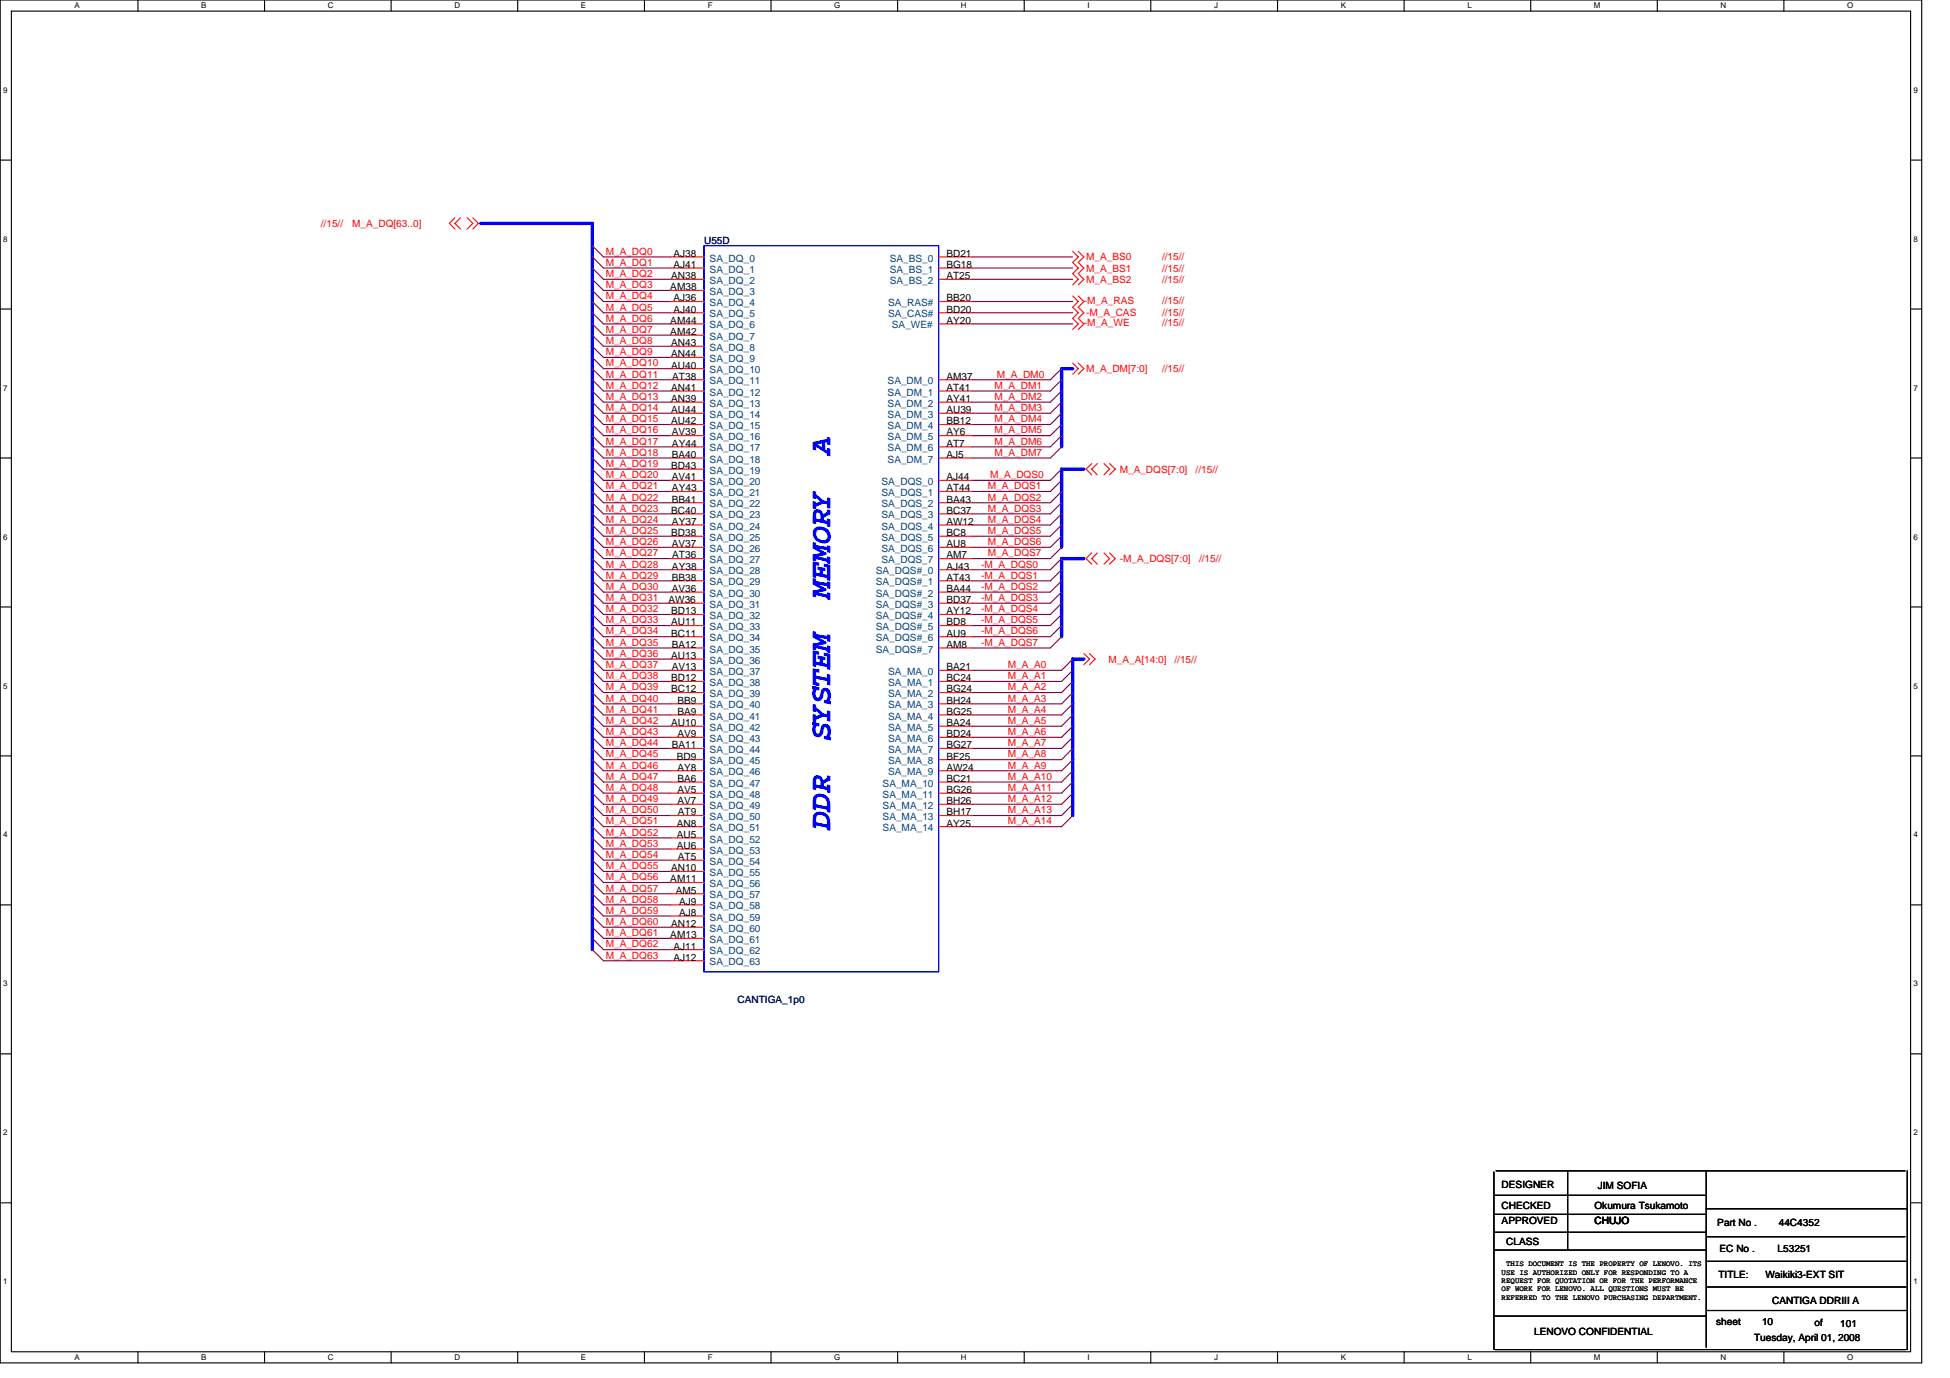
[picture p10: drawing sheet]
<svg xmlns="http://www.w3.org/2000/svg" width="297mm" height="210mm" viewBox="0 0 297 210" stroke-linecap="round" stroke-linejoin="round" font-family="sans-serif">
<path d="M0 0h292.7v207.6h-292.7zM1.7 1.7h289.3v204.2h-289.3z" fill="none" stroke="#000" stroke-width=".17"/>
<g fill="#fff">
<path d="M11.4 .2h.7v1.3h-.7z"/>
<path d="M11.4 206.1h.7v1.3h-.7z"/>
</g>
<path d="M21 0v1.7M21 205.9v1.7" fill="none" stroke="#000" stroke-width=".17"/>
<g fill="#fff">
<path d="M30.6 .2h.8v1.3h-.8z"/>
<path d="M30.6 206.1h.8v1.3h-.8z"/>
</g>
<path d="M40.3 0v1.7M40.3 205.9v1.7" fill="none" stroke="#000" stroke-width=".17"/>
<g fill="#fff">
<path d="M49.9 .2h.9v1.3h-.9z"/>
<path d="M49.9 206.1h.9v1.3h-.9z"/>
</g>
<path d="M59.6 0v1.7M59.6 205.9v1.7" fill="none" stroke="#000" stroke-width=".17"/>
<g fill="#fff">
<path d="M69.2 .2h.9v1.3h-.9z"/>
<path d="M69.2 206.1h.9v1.3h-.9z"/>
</g>
<path d="M78.9 0v1.7M78.9 205.9v1.7" fill="none" stroke="#000" stroke-width=".17"/>
<g fill="#fff">
<path d="M88.5 .2h.8v1.3h-.8z"/>
<path d="M88.5 206.1h.8v1.3h-.8z"/>
</g>
<path d="M98.2 0v1.7M98.2 205.9v1.7" fill="none" stroke="#000" stroke-width=".17"/>
<g fill="#fff">
<path d="M107.8 .2h.7v1.3h-.7z"/>
<path d="M107.8 206.1h.7v1.3h-.7z"/>
</g>
<path d="M117.5 0v1.7M117.5 205.9v1.7" fill="none" stroke="#000" stroke-width=".17"/>
<g fill="#fff">
<path d="M127.1 .2h.9v1.3h-.9z"/>
<path d="M127.1 206.1h.9v1.3h-.9z"/>
</g>
<path d="M136.7 0v1.7M136.7 205.9v1.7" fill="none" stroke="#000" stroke-width=".17"/>
<g fill="#fff">
<path d="M146.4 .2h.8v1.3h-.8z"/>
<path d="M146.4 206.1h.8v1.3h-.8z"/>
</g>
<path d="M156 0v1.7M156 205.9v1.7" fill="none" stroke="#000" stroke-width=".17"/>
<g fill="#fff">
<path d="M165.6 .2h.4v1.3h-.4z"/>
<path d="M165.6 206.1h.4v1.3h-.4z"/>
</g>
<path d="M175.3 0v1.7M175.3 205.9v1.7" fill="none" stroke="#000" stroke-width=".17"/>
<g fill="#fff">
<path d="M184.9 .2h.6v1.3h-.6z"/>
<path d="M184.9 206.1h.6v1.3h-.6z"/>
</g>
<path d="M194.6 0v1.7M194.6 205.9v1.7" fill="none" stroke="#000" stroke-width=".17"/>
<g fill="#fff">
<path d="M204.2 .2h.8v1.3h-.8z"/>
<path d="M204.2 206.1h.8v1.3h-.8z"/>
</g>
<path d="M213.9 0v1.7M213.9 205.9v1.7" fill="none" stroke="#000" stroke-width=".17"/>
<g fill="#fff">
<path d="M223.5 .2h.7v1.3h-.7z"/>
<path d="M223.5 206.1h.7v1.3h-.7z"/>
</g>
<path d="M233.2 0v1.7M233.2 205.9v1.7" fill="none" stroke="#000" stroke-width=".17"/>
<g fill="#fff">
<path d="M242.8 .2h1v1.3h-1z"/>
<path d="M242.8 206.1h1v1.3h-1z"/>
</g>
<path d="M252.5 0v1.7M252.5 205.9v1.7" fill="none" stroke="#000" stroke-width=".17"/>
<g fill="#fff">
<path d="M262.1 .2h.8v1.3h-.8z"/>
<path d="M262.1 206.1h.8v1.3h-.8z"/>
</g>
<path d="M271.7 0v1.7M271.7 205.9v1.7" fill="none" stroke="#000" stroke-width=".17"/>
<g fill="#fff">
<path d="M281.4 .2h.9v1.3h-.9z"/>
<path d="M281.4 206.1h.9v1.3h-.9z"/>
<path d="M.5 13h.6v1.4h-.6z"/>
<path d="M291.5 13h.6v1.4h-.6z"/>
<path d="M.5 35.7h.6v1.4h-.6z"/>
<path d="M291.5 35.7h.6v1.4h-.6z"/>
</g>
<path d="M0 24.4h1.7M291 24.4h1.7" fill="none" stroke="#000" stroke-width=".17"/>
<g fill="#fff">
<path d="M.5 58.4h.6v1.4h-.6z"/>
<path d="M291.5 58.4h.6v1.4h-.6z"/>
</g>
<path d="M0 47.1h1.7M291 47.1h1.7" fill="none" stroke="#000" stroke-width=".17"/>
<g fill="#fff">
<path d="M.5 81.1h.6v1.3h-.6z"/>
<path d="M291.5 81.1h.6v1.3h-.6z"/>
</g>
<path d="M0 69.8h1.7M291 69.8h1.7" fill="none" stroke="#000" stroke-width=".17"/>
<g fill="#fff">
<path d="M.5 103.8h.6v1.3h-.6z"/>
<path d="M291.5 103.8h.6v1.3h-.6z"/>
</g>
<path d="M0 92.5h1.7M291 92.5h1.7" fill="none" stroke="#000" stroke-width=".17"/>
<g fill="#fff">
<path d="M.5 126.5h.6v1.3h-.6z"/>
<path d="M291.5 126.5h.6v1.3h-.6z"/>
</g>
<path d="M0 115.1h1.7M291 115.1h1.7" fill="none" stroke="#000" stroke-width=".17"/>
<g fill="#fff">
<path d="M.5 149.2h.6v1.3h-.6z"/>
<path d="M291.5 149.2h.6v1.3h-.6z"/>
</g>
<path d="M0 137.8h1.7M291 137.8h1.7" fill="none" stroke="#000" stroke-width=".17"/>
<g fill="#fff">
<path d="M.5 171.9h.6v1.3h-.6z"/>
<path d="M291.5 171.9h.6v1.3h-.6z"/>
</g>
<path d="M0 160.5h1.7M291 160.5h1.7" fill="none" stroke="#000" stroke-width=".17"/>
<g fill="#fff">
<path d="M.5 194.6h.6v1.3h-.6z"/>
<path d="M291.5 194.6h.6v1.3h-.6z"/>
</g>
<g fill="none" stroke="#000" stroke-width=".17">
<path d="M227.6 178.5v27.1M227.9 178.4h62.3M238.8 178.5v11.9M259.9 178.5v26.7M290.5 178.4v27.2M0 183.2h1.7M227.6 182.1h32.1M227.6 185h32.1M227.6 187.7h32.3M227.6 190.4h32.3M259.9 199.6h30.5M259.9 184.1h30.6"/>
<path d="M260.1 192.1h30.3M260.1 188.4h30.1M260.1 196h30.3M291 183.2h1.7M227.6 200.5h32.3M227.7 205.6h62.7"/>
</g>
<g fill="none" stroke="#800040" stroke-width=".17">
<path d="M90.2 39.1l1.7 1.7h10.2M90.2 37.4l1.7 1.7h10.2M148.1 39.1h15.3M90.2 56.2l1.7 1.6h10.2M90.2 54.4l1.7 1.8h10.2M90.2 57.8l1.7 1.8h10.2M90.2 42.5l1.7 1.7h10.2M90.2 51.1l1.7 1.6h10.2M90.2 45.9l1.7 1.7h10.2M90.2 49.3l1.7 1.8h10.2M90.2 52.7l1.7 1.7h10.2M90.2 47.6l1.7 1.7h10.2"/>
<path d="M90.2 44.2l1.7 1.7h10.2M90.2 40.8l1.7 1.7h10.2M90.2 59.6l1.7 1.7h10.2M148.1 40.8h15.3M148.1 47.6h15.3M148.1 49.3h15.3M148.1 45.9h15.3M148.1 42.5h15.3M161.7 56.2l-1.7 1.6h-11.9M161.7 57.8l-1.7 1.8h-11.9M161.7 59.6l-1.7 1.7h-11.9M90.2 64.7l1.7 1.7h10.2"/>
<path d="M90.2 62.9l1.7 1.8h10.2M90.2 69.8l1.7 1.7h10.2M90.2 68.1l1.7 1.7h10.2M90.2 71.5l1.7 1.7h10.2M90.2 74.9l1.7 1.7h10.2M90.2 61.3l1.7 1.6h10.2M90.2 73.2l1.7 1.7h10.2M90.2 66.4l1.7 1.7h10.2M90.2 78.3l1.7 1.7h10.2M90.2 80l1.7 1.7h10.2M90.2 76.6l1.7 1.7h10.2M161.7 64.7l-1.7 1.7h-11.9"/>
<path d="M161.7 62.9l-1.7 1.8h-11.9M161.7 68.1l-1.7 1.7h-11.9M161.7 71.5l-1.7 1.7h-11.9M161.7 74.9l-1.7 1.7h-11.9M161.7 61.3l-1.7 1.6h-11.9M161.7 73.2l-1.7 1.7h-11.9M161.7 66.4l-1.7 1.7h-11.9M161.7 78.3l-1.7 1.7h-11.9M161.7 80l-1.7 1.7h-11.9M161.7 76.6l-1.7 1.7h-11.9M90.2 97l1.7 1.7h10.2M90.2 83.4l1.7 1.7h10.2"/>
<path d="M90.2 85.1l1.7 1.7h10.2M90.2 93.6l1.7 1.7h10.2M90.2 91.9l1.7 1.7h10.2M90.2 90.2l1.7 1.7h10.2M90.2 86.8l1.7 1.7h10.2M90.2 95.3l1.7 1.7h10.2M90.2 98.7l1.7 1.7h10.2M90.2 81.7l1.7 1.7h10.2M90.2 88.5l1.7 1.7h10.2M161.7 97l-1.7 1.7h-11.9M161.7 83.4l-1.7 1.7h-11.9M161.7 85.1l-1.7 1.7h-11.9"/>
<path d="M161.7 93.6l-1.7 1.7h-11.9M161.7 91.9l-1.7 1.7h-11.9M161.7 90.2l-1.7 1.7h-11.9M161.7 86.8l-1.7 1.7h-11.9M161.7 95.3l-1.7 1.7h-11.9M161.7 81.7l-1.7 1.7h-11.9M161.7 88.5l-1.7 1.7h-11.9M90.2 114l1.7 1.7h10.2M90.2 102.1l1.7 1.7h10.2M90.2 107.2l1.7 1.7h10.2M90.2 119.1l1.7 1.7h10.2M90.2 100.4l1.7 1.7h10.2"/>
<path d="M90.2 112.3l1.7 1.7h10.2M90.2 105.5l1.7 1.7h10.2M90.2 115.7l1.7 1.7h10.2M90.2 117.4l1.7 1.7h10.2M90.2 108.9l1.7 1.7h10.2M90.2 110.6l1.7 1.7h10.2M90.2 103.8l1.7 1.7h10.2M163.4 114l-1.7 1.7h-13.6M163.4 102.1l-1.7 1.7h-13.6M163.4 107.2l-1.7 1.7h-13.6M163.4 119.1l-1.7 1.7h-13.6M163.4 100.4l-1.7 1.7h-13.6"/>
<path d="M163.4 112.3l-1.7 1.7h-13.6M163.4 105.5l-1.7 1.7h-13.6M163.4 115.7l-1.7 1.7h-13.6M163.4 117.4l-1.7 1.7h-13.6M163.4 108.9l-1.7 1.7h-13.6M163.4 110.6l-1.7 1.7h-13.6M163.4 103.8l-1.7 1.7h-13.6M90.2 131l1.7 1.7h10.2M90.2 124.2l1.7 1.7h10.2M90.2 122.5l1.7 1.7h10.2M90.2 129.3l1.7 1.7h10.2M90.2 125.9l1.7 1.7h10.2"/>
<path d="M90.2 120.8l1.7 1.7h10.2M90.2 136.1l1.7 1.7h10.2M90.2 127.6l1.7 1.7h10.2M90.2 137.8l1.7 1.7h10.2M90.2 139.5l1.7 1.7h10.2M90.2 132.7l1.7 1.7h10.2M90.2 134.4l1.7 1.7h10.2M163.4 124.2l-1.7 1.7h-13.6M163.4 122.5l-1.7 1.7h-13.6M163.4 120.8l-1.7 1.7h-13.6M90.2 141.2l1.7 1.7h10.2M90.2 144.7l1.7 1.6h10.2"/>
<path d="M90.2 142.9l1.7 1.8h10.2"/>
</g>
<path d="M73.2 34h17v110.7M163.4 56.2h-1.7v11.9M165.1 71.5h-3.4v11.9M165.1 85.1h-3.4v11.9M165.1 100.4h-1.7v23.8" fill="none" stroke="#00f" stroke-width=".51"/>
<g fill="none" stroke="#f00" stroke-width=".17">
<path d="M69.3 33.2l-.9 .8 .9 .9M70.1 33.2l-.8 .8 .8 .9M71.2 33.2l.8 .8-.8 .9M72 33.2l.9 .8-.9 .9M102.1 39.1h5.1M143 39.1h5.1M163.4 38.3l.9 .8-.9 .9 .9 .8-.9 .9 .9 .8-.9 .9M164.3 38.3l.8 .8-.8 .9 .8 .8-.8 .9 .8 .8-.8 .9M102.1 40.8h5.1M102.1 56.2h5.1M102.1 57.8h5.1M102.1 59.6h5.1"/>
<path d="M102.1 42.5h5.1M102.1 44.2h5.1M102.1 45.9h5.1M102.1 47.6h5.1M102.1 49.3h5.1M102.1 51.1h5.1M102.1 52.7h5.1M102.1 54.4h5.1M143 40.8h5.1M143 57.8h5.1M143 59.6h5.1M143 42.5h5.1"/>
<path d="M143 45.9h5.1M143 47.6h5.1M143 49.3h5.1M163.4 45.1l.9 .8-.9 .9 .9 .8-.9 .9 .9 .8-.9 .9M163.4 55.3l.9 .9-.9 .8M164.3 45.1l.8 .8-.8 .9 .8 .8-.8 .9 .8 .8-.8 .9M164.3 55.3l.8 .9-.8 .8M102.1 61.3h5.1M102.1 62.9h5.1M102.1 64.7h5.1M102.1 66.4h5.1M102.1 68.1h5.1"/>
<path d="M102.1 69.8h5.1M102.1 71.5h5.1M102.1 73.2h5.1M102.1 74.9h5.1M102.1 76.6h5.1M102.1 78.3h5.1M102.1 80h5.1M143 61.3h5.1M143 62.9h5.1M143 64.7h5.1M143 66.4h5.1M143 68.1h5.1"/>
<path d="M143 69.8h5.1M143 73.2h5.1M143 74.9h5.1M143 76.6h5.1M143 78.3h5.1M143 80h5.1M166.3 70.6l-.9 .9 .9 .8M167.1 70.6l-.8 .9 .8 .8M168.2 70.6l.8 .9-.8 .8M169 70.6l.9 .9-.9 .8M102.1 81.7h5.1M102.1 83.4h5.1"/>
<path d="M102.1 85.1h5.1M102.1 86.8h5.1M102.1 88.5h5.1M102.1 90.2h5.1M102.1 91.9h5.1M102.1 93.6h5.1M102.1 95.3h5.1M102.1 97h5.1M102.1 98.7h5.1M143 81.7h5.1M143 83.4h5.1M143 85.1h5.1"/>
<path d="M143 86.8h5.1M143 88.5h5.1M143 90.2h5.1M143 91.9h5.1M143 93.6h5.1M143 95.3h5.1M143 97h5.1M143 98.7h5.1M165.1 99.5l.9 .9-.9 .8M166 99.5l.8 .9-.8 .8M166.3 84.2l-.9 .9 .9 .8M167.1 84.2l-.8 .9 .8 .8"/>
<path d="M168.2 84.2l.8 .9-.8 .8M169 84.2l.9 .9-.9 .8M102.1 100.4h5.1M102.1 102.1h5.1M102.1 103.8h5.1M102.1 105.5h5.1M102.1 107.2h5.1M102.1 108.9h5.1M102.1 110.6h5.1M102.1 112.3h5.1M102.1 114h5.1M102.1 115.7h5.1"/>
<path d="M102.1 117.4h5.1M102.1 119.1h5.1M143 102.1h5.1M143 103.8h5.1M143 105.5h5.1M143 107.2h5.1M143 108.9h5.1M143 110.6h5.1M143 112.3h5.1M143 114h5.1M143 115.7h5.1M143 117.4h5.1"/>
<path d="M143 119.1h5.1M102.1 120.8h5.1M102.1 122.5h5.1M102.1 124.2h5.1M102.1 125.9h5.1M102.1 127.6h5.1M102.1 129.3h5.1M102.1 131h5.1M102.1 132.7h5.1M102.1 134.4h5.1M102.1 136.1h5.1M102.1 137.8h5.1"/>
<path d="M102.1 139.5h5.1M143 120.8h5.1M143 122.5h5.1M143 124.2h5.1M143 125.9h5.1M102.1 141.2h5.1M102.1 142.9h5.1M102.1 144.7h5.1M102.1 146.3h5.1"/>
</g>
<path d="M107.2 37.4h35.8v110.6h-35.8z" fill="none" stroke="#00f" stroke-width=".17"/>
<g font-size="4.6" fill="#00f">
<text x="126.5" y="69.4" transform="rotate(-90 126.5 69.4)">A</text>
<text x="126.5" y="91" transform="rotate(-90 126.5 91)">MEMORY</text>
<text x="126.5" y="112.7" transform="rotate(-90 126.5 112.7)">SYSTEM</text>
<text x="126.5" y="126.3" transform="rotate(-90 126.5 126.3)">DDR</text>
</g>
<g font-size="1.5" fill="#f00">
<text x="48.9" y="34.5">//15//</text>
<text x="53.6" y="34.5">M_A_DQ[63..0]</text>
<text x="92.3" y="40.5">M_A_DQ1</text>
<text x="92.3" y="38.8">M_A_DQ0</text>
<text x="165.4" y="39.7">M_A_BS0</text>
<text x="165.4" y="41.4">M_A_BS1</text>
<text x="177" y="39.7">//15//</text>
<text x="177" y="41.4">//15//</text>
<text x="92.3" y="43.9">M_A_DQ3</text>
<text x="92.3" y="47.3">M_A_DQ5</text>
<text x="92.3" y="45.6">M_A_DQ4</text>
<text x="92.3" y="42.2">M_A_DQ2</text>
<text x="165.1" y="46.3">-M_A_RAS</text>
<text x="165.4" y="43.1">M_A_BS2</text>
<text x="177" y="46.3">//15//</text>
<text x="177" y="43.1">//15//</text>
<text x="92.3" y="52.4">M_A_DQ8</text>
<text x="92.3" y="50.7">M_A_DQ7</text>
<text x="92.3" y="49">M_A_DQ6</text>
<text x="165.1" y="49.7">-M_A_WE</text>
<text x="165.4" y="48.2">-M_A_CAS</text>
<text x="177" y="48.2">//15//</text>
<text x="177" y="49.7">//15//</text>
<text x="92.3" y="57.5">M_A_DQ11</text>
<text x="92.3" y="55.8">M_A_DQ10</text>
<text x="92.3" y="59.2">M_A_DQ12</text>
<text x="92.3" y="54.1">M_A_DQ9</text>
<text x="151.5" y="59.2">M_A_DM1</text>
<text x="151.8" y="57.5">M_A_DM0</text>
<text x="165.4" y="56.7">M_A_DM[7:0]</text>
<text x="177" y="56.7">//15//</text>
<text x="92.3" y="64.3">M_A_DQ15</text>
<text x="92.3" y="62.6">M_A_DQ14</text>
<text x="92.3" y="60.9">M_A_DQ13</text>
<text x="151.5" y="64.3">M_A_DM4</text>
<text x="151.5" y="60.9">M_A_DM2</text>
<text x="151.5" y="62.6">M_A_DM3</text>
<text x="92.3" y="66">M_A_DQ16</text>
<text x="92.3" y="71.1">M_A_DQ19</text>
<text x="92.3" y="69.4">M_A_DQ18</text>
<text x="92.3" y="67.7">M_A_DQ17</text>
<text x="151.5" y="69.4">M_A_DM7</text>
<text x="151.5" y="67.7">M_A_DM6</text>
<text x="151.5" y="66">M_A_DM5</text>
<text x="170.6" y="72">M_A_DQS[7:0]</text>
<text x="182.1" y="72">//15//</text>
<text x="92.3" y="72.8">M_A_DQ20</text>
<text x="92.3" y="76.2">M_A_DQ22</text>
<text x="92.3" y="74.5">M_A_DQ21</text>
<text x="92.3" y="77.9">M_A_DQ23</text>
<text x="150.5" y="76.2">M_A_DQS2</text>
<text x="150.5" y="74.5">M_A_DQS1</text>
<text x="150.5" y="77.9">M_A_DQS3</text>
<text x="150.8" y="72.8">M_A_DQS0</text>
<text x="92.3" y="83">M_A_DQ26</text>
<text x="92.3" y="79.6">M_A_DQ24</text>
<text x="92.3" y="81.3">M_A_DQ25</text>
<text x="150.5" y="81.3">M_A_DQS5</text>
<text x="150.5" y="79.6">M_A_DQS4</text>
<text x="150.5" y="83">M_A_DQS6</text>
<text x="92.3" y="84.8">M_A_DQ27</text>
<text x="92.3" y="86.4">M_A_DQ28</text>
<text x="92.3" y="88.1">M_A_DQ29</text>
<text x="92.3" y="89.9">M_A_DQ30</text>
<text x="149.5" y="89.9">-M_A_DQS2</text>
<text x="149.5" y="88.1">-M_A_DQS1</text>
<text x="149.5" y="86.4">-M_A_DQS0</text>
<text x="150.5" y="84.8">M_A_DQS7</text>
<text x="170.6" y="85.6">-M_A_DQS[7:0]</text>
<text x="182.6" y="85.6">//15//</text>
<text x="92.3" y="95">M_A_DQ33</text>
<text x="92.3" y="93.3">M_A_DQ32</text>
<text x="92.3" y="91.5">M_A_DQ31</text>
<text x="149.5" y="93.3">-M_A_DQS4</text>
<text x="149.5" y="95">-M_A_DQS5</text>
<text x="149.5" y="91.5">-M_A_DQS3</text>
<text x="92.3" y="98.4">M_A_DQ35</text>
<text x="92.3" y="101.8">M_A_DQ37</text>
<text x="92.3" y="96.6">M_A_DQ34</text>
<text x="92.3" y="100.1">M_A_DQ36</text>
<text x="149.5" y="98.4">-M_A_DQS7</text>
<text x="149.5" y="96.6">-M_A_DQS6</text>
<text x="153.5" y="101.8">M_A_A0</text>
<text x="168.8" y="100.9">M_A_A[14:0]</text>
<text x="178.9" y="100.9">//15//</text>
<text x="92.3" y="103.5">M_A_DQ38</text>
<text x="92.3" y="106.9">M_A_DQ40</text>
<text x="92.3" y="105.2">M_A_DQ39</text>
<text x="153.5" y="103.5">M_A_A1</text>
<text x="153.5" y="105.2">M_A_A2</text>
<text x="153.5" y="106.9">M_A_A3</text>
<text x="92.3" y="108.6">M_A_DQ41</text>
<text x="92.3" y="113.7">M_A_DQ44</text>
<text x="92.3" y="110.3">M_A_DQ42</text>
<text x="92.3" y="112">M_A_DQ43</text>
<text x="153.5" y="113.7">M_A_A7</text>
<text x="153.5" y="112">M_A_A6</text>
<text x="153.5" y="108.6">M_A_A4</text>
<text x="153.5" y="110.3">M_A_A5</text>
<text x="92.3" y="115.4">M_A_DQ45</text>
<text x="92.3" y="117.1">M_A_DQ46</text>
<text x="92.3" y="118.8">M_A_DQ47</text>
<text x="153.5" y="117.1">M_A_A9</text>
<text x="153.5" y="115.4">M_A_A8</text>
<text x="153.5" y="118.8">M_A_A10</text>
<text x="92.3" y="125.6">M_A_DQ51</text>
<text x="92.3" y="123.9">M_A_DQ50</text>
<text x="92.3" y="122.2">M_A_DQ49</text>
<text x="92.3" y="120.5">M_A_DQ48</text>
<text x="153.5" y="120.5">M_A_A11</text>
<text x="153.5" y="122.2">M_A_A12</text>
<text x="153.5" y="123.9">M_A_A13</text>
<text x="153.5" y="125.6">M_A_A14</text>
<text x="92.3" y="130.7">M_A_DQ54</text>
<text x="92.3" y="127.3">M_A_DQ52</text>
<text x="92.3" y="129">M_A_DQ53</text>
<text x="92.3" y="132.4">M_A_DQ55</text>
<text x="92.3" y="137.5">M_A_DQ58</text>
<text x="92.3" y="134.1">M_A_DQ56</text>
<text x="92.3" y="135.8">M_A_DQ57</text>
<text x="92.3" y="142.6">M_A_DQ61</text>
<text x="92.3" y="139.2">M_A_DQ59</text>
<text x="92.3" y="140.9">M_A_DQ60</text>
<text x="92.3" y="146">M_A_DQ63</text>
<text x="92.3" y="144.3">M_A_DQ62</text>
</g>
<g font-size="1.5">
<text x="102.6" y="39.1">AJ38</text>
<text x="102.6" y="40.8">AJ41</text>
<text x="144.2" y="39.1">BD21</text>
<text x="144.2" y="40.8">BG18</text>
<text x="102.1" y="44.2">AM38</text>
<text x="102.3" y="42.5">AN38</text>
<text x="102.6" y="45.9">AJ36</text>
<text x="102.6" y="47.6">AJ40</text>
<text x="144.2" y="47.6">BD20</text>
<text x="144.2" y="45.9">BB20</text>
<text x="144.2" y="42.5">AT25</text>
<text x="102.1" y="49.3">AM44</text>
<text x="102.1" y="51">AM42</text>
<text x="102.3" y="52.7">AN43</text>
<text x="144.2" y="49.3">AY20</text>
<text x="102.3" y="56.1">AU40</text>
<text x="102.3" y="59.5">AN41</text>
<text x="102.3" y="54.4">AN44</text>
<text x="102.4" y="57.8">AT38</text>
<text x="144.2" y="57.8">AM37</text>
<text x="144.2" y="59.5">AT41</text>
<text x="102.3" y="61.2">AN39</text>
<text x="102.3" y="62.9">AU44</text>
<text x="102.3" y="64.6">AU42</text>
<text x="144.2" y="61.2">AY41</text>
<text x="144.2" y="62.9">AU39</text>
<text x="144.2" y="64.6">BB12</text>
<text x="102.3" y="71.4">BD43</text>
<text x="102.3" y="66.3">AV39</text>
<text x="102.3" y="69.7">BA40</text>
<text x="102.4" y="68.1">AY44</text>
<text x="144.2" y="66.3">AY6</text>
<text x="144.2" y="68.1">AT7</text>
<text x="144.2" y="69.7">AJ5</text>
<text x="102.3" y="73.2">AV41</text>
<text x="102.3" y="76.6">BB41</text>
<text x="102.4" y="74.8">AY43</text>
<text x="144.2" y="73.2">AJ44</text>
<text x="144.2" y="74.8">AT44</text>
<text x="144.2" y="76.6">BA43</text>
<text x="102.3" y="78.3">BC40</text>
<text x="102.3" y="81.7">BD38</text>
<text x="102.3" y="83.4">AV37</text>
<text x="102.4" y="79.9">AY37</text>
<text x="144.2" y="78.3">BC37</text>
<text x="144.2" y="79.9">AW12</text>
<text x="144.2" y="81.7">BC8</text>
<text x="144.2" y="83.4">AU8</text>
<text x="102.3" y="88.5">BB38</text>
<text x="102.4" y="86.8">AY38</text>
<text x="102.4" y="85.1">AT36</text>
<text x="144.2" y="85.1">AM7</text>
<text x="144.2" y="86.8">AJ43</text>
<text x="144.2" y="88.5">AT43</text>
<text x="101.8" y="91.9">AW36</text>
<text x="102.3" y="93.6">BD13</text>
<text x="102.3" y="95.3">AU11</text>
<text x="102.3" y="90.2">AV36</text>
<text x="144.2" y="90.2">BA44</text>
<text x="144.2" y="91.9">BD37</text>
<text x="144.2" y="93.6">AY12</text>
<text x="144.2" y="95.3">BD8</text>
<text x="102.3" y="97">BC11</text>
<text x="102.3" y="100.4">AU13</text>
<text x="102.3" y="98.7">BA12</text>
<text x="144.2" y="97">AU9</text>
<text x="144.2" y="98.7">AM8</text>
<text x="102.3" y="103.8">BD12</text>
<text x="102.3" y="105.5">BC12</text>
<text x="102.3" y="102.1">AV13</text>
<text x="103.2" y="107.2">BB9</text>
<text x="144.2" y="102.1">BA21</text>
<text x="144.2" y="103.8">BC24</text>
<text x="144.2" y="105.5">BG24</text>
<text x="144.2" y="107.2">BH24</text>
<text x="102.3" y="110.6">AU10</text>
<text x="102.3" y="114">BA11</text>
<text x="103.2" y="108.9">BA9</text>
<text x="103.2" y="112.3">AV9</text>
<text x="144.2" y="108.9">BG25</text>
<text x="144.2" y="110.6">BA24</text>
<text x="144.2" y="112.3">BD24</text>
<text x="144.2" y="114">BG27</text>
<text x="103.1" y="115.7">BD9</text>
<text x="103.2" y="119.1">BA6</text>
<text x="103.2" y="117.4">AY8</text>
<text x="144.2" y="115.7">BF25</text>
<text x="144.2" y="117.4">AW24</text>
<text x="144.2" y="119.1">BC21</text>
<text x="103.1" y="125.9">AN8</text>
<text x="103.2" y="120.8">AV5</text>
<text x="103.2" y="122.5">AV7</text>
<text x="103.2" y="124.2">AT9</text>
<text x="144.2" y="120.8">BG26</text>
<text x="144.2" y="122.5">BH26</text>
<text x="144.2" y="124.2">BH17</text>
<text x="144.2" y="125.9">AY25</text>
<text x="103.1" y="127.6">AU5</text>
<text x="103.1" y="129.3">AU6</text>
<text x="103.2" y="131">AT5</text>
<text x="102.1" y="134.4">AM11</text>
<text x="102.3" y="132.7">AN10</text>
<text x="103" y="136.1">AM5</text>
<text x="103.4" y="137.8">AJ9</text>
<text x="102.1" y="142.9">AM13</text>
<text x="102.3" y="141.2">AN12</text>
<text x="103.4" y="139.5">AJ8</text>
<text x="102.6" y="144.6">AJ11</text>
<text x="102.6" y="146.3">AJ12</text>
<text x="228.7" y="180.9">DESIGNER</text>
<text x="228.7" y="184.1">CHECKED</text>
<text x="242.9" y="184.1">Okumura Tsukamoto</text>
<text x="243.4" y="181.1">JIM SOFIA</text>
<text x="228.7" y="186.5">APPROVED</text>
<text x="229.4" y="189.6">CLASS</text>
<text x="242.9" y="186.5">CHUJO</text>
<text x="261.6" y="186.7">Part No .</text>
<text x="261.9" y="190.8">EC No .</text>
<text x="270.8" y="190.8">L53251</text>
<text x="271" y="186.7">44C4352</text>
<text x="261.8" y="194.7">TITLE:</text>
<text x="268.9" y="194.7">Waikiki3-EXT SIT</text>
<text x="233.7" y="203.4">LENOVO CONFIDENTIAL</text>
<text x="261.4" y="201.8">sheet</text>
<text x="268.4" y="201.8">10</text>
<text x="269.9" y="198.6">CANTIGA DDRIII A</text>
<text x="276.4" y="202">of</text>
<text x="280.3" y="202.2">101</text>
<text x="267.2" y="204.2">Tuesday, April 01, 2008</text>
</g>
<g font-size="1.5" fill="#000080">
<text x="107.2" y="37.1">U55D</text>
<text x="112.3" y="152.8">CANTIGA_1p0</text>
</g>
<g font-size="1.5" fill="#004080">
<text x="108.1" y="39.8">SA_DQ_0</text>
<text x="108.1" y="41.5">SA_DQ_1</text>
<text x="135.5" y="39.8">SA_BS_0</text>
<text x="135.5" y="41.5">SA_BS_1</text>
<text x="108.1" y="43.2">SA_DQ_2</text>
<text x="108.1" y="44.9">SA_DQ_3</text>
<text x="108.1" y="46.6">SA_DQ_4</text>
<text x="135.3" y="46.6">SA_RAS#</text>
<text x="135.5" y="43.2">SA_BS_2</text>
<text x="108.1" y="48.3">SA_DQ_5</text>
<text x="108.1" y="50">SA_DQ_6</text>
<text x="108.1" y="51.8">SA_DQ_7</text>
<text x="108.1" y="53.4">SA_DQ_8</text>
<text x="135.3" y="48.3">SA_CAS#</text>
<text x="135.9" y="50">SA_WE#</text>
<text x="108.1" y="56.9">SA_DQ_10</text>
<text x="108.1" y="58.5">SA_DQ_11</text>
<text x="108.1" y="55.1">SA_DQ_9</text>
<text x="135.2" y="58.5">SA_DM_0</text>
<text x="108.1" y="60.3">SA_DQ_12</text>
<text x="108.1" y="62">SA_DQ_13</text>
<text x="108.1" y="63.6">SA_DQ_14</text>
<text x="108.1" y="65.4">SA_DQ_15</text>
<text x="135.2" y="60.3">SA_DM_1</text>
<text x="135.2" y="62">SA_DM_2</text>
<text x="135.2" y="63.6">SA_DM_3</text>
<text x="135.2" y="65.4">SA_DM_4</text>
<text x="108.1" y="67.1">SA_DQ_16</text>
<text x="108.1" y="68.8">SA_DQ_17</text>
<text x="108.1" y="70.5">SA_DQ_18</text>
<text x="135.2" y="67.1">SA_DM_5</text>
<text x="135.2" y="68.8">SA_DM_6</text>
<text x="135.2" y="70.5">SA_DM_7</text>
<text x="108.1" y="72.2">SA_DQ_19</text>
<text x="108.1" y="73.9">SA_DQ_20</text>
<text x="108.1" y="75.6">SA_DQ_21</text>
<text x="108.1" y="77.3">SA_DQ_22</text>
<text x="134.3" y="73.9">SA_DQS_0</text>
<text x="134.3" y="75.6">SA_DQS_1</text>
<text x="134.3" y="77.3">SA_DQS_2</text>
<text x="108.1" y="79">SA_DQ_23</text>
<text x="108.1" y="80.7">SA_DQ_24</text>
<text x="108.1" y="82.4">SA_DQ_25</text>
<text x="134.3" y="79">SA_DQS_3</text>
<text x="134.3" y="80.7">SA_DQS_4</text>
<text x="134.3" y="82.4">SA_DQS_5</text>
<text x="108.1" y="84.1">SA_DQ_26</text>
<text x="108.1" y="85.8">SA_DQ_27</text>
<text x="108.1" y="87.5">SA_DQ_28</text>
<text x="108.1" y="89.2">SA_DQ_29</text>
<text x="133.4" y="87.5">SA_DQS#_0</text>
<text x="133.4" y="89.2">SA_DQS#_1</text>
<text x="134.3" y="84.1">SA_DQS_6</text>
<text x="134.3" y="85.8">SA_DQS_7</text>
<text x="108.1" y="90.9">SA_DQ_30</text>
<text x="108.1" y="92.6">SA_DQ_31</text>
<text x="108.1" y="94.3">SA_DQ_32</text>
<text x="108.1" y="96">SA_DQ_33</text>
<text x="133.4" y="90.9">SA_DQS#_2</text>
<text x="133.4" y="92.6">SA_DQS#_3</text>
<text x="133.4" y="94.3">SA_DQS#_4</text>
<text x="133.4" y="96">SA_DQS#_5</text>
<text x="108.1" y="97.7">SA_DQ_34</text>
<text x="108.1" y="99.4">SA_DQ_35</text>
<text x="108.1" y="101.1">SA_DQ_36</text>
<text x="133.4" y="97.7">SA_DQS#_6</text>
<text x="133.4" y="99.4">SA_DQS#_7</text>
<text x="108.1" y="102.8">SA_DQ_37</text>
<text x="108.1" y="104.5">SA_DQ_38</text>
<text x="108.1" y="106.2">SA_DQ_39</text>
<text x="108.1" y="107.9">SA_DQ_40</text>
<text x="135.3" y="102.8">SA_MA_0</text>
<text x="135.3" y="104.5">SA_MA_1</text>
<text x="135.3" y="106.2">SA_MA_2</text>
<text x="135.3" y="107.9">SA_MA_3</text>
<text x="108.1" y="109.6">SA_DQ_41</text>
<text x="108.1" y="111.3">SA_DQ_42</text>
<text x="108.1" y="113">SA_DQ_43</text>
<text x="135.3" y="109.6">SA_MA_4</text>
<text x="135.3" y="111.3">SA_MA_5</text>
<text x="135.3" y="113">SA_MA_6</text>
<text x="108.1" y="114.7">SA_DQ_44</text>
<text x="108.1" y="116.4">SA_DQ_45</text>
<text x="108.1" y="118.1">SA_DQ_46</text>
<text x="108.1" y="119.8">SA_DQ_47</text>
<text x="134.4" y="119.8">SA_MA_10</text>
<text x="135.3" y="114.7">SA_MA_7</text>
<text x="135.3" y="116.4">SA_MA_8</text>
<text x="135.3" y="118.1">SA_MA_9</text>
<text x="108.1" y="121.5">SA_DQ_48</text>
<text x="108.1" y="123.2">SA_DQ_49</text>
<text x="108.1" y="124.9">SA_DQ_50</text>
<text x="134.4" y="121.5">SA_MA_11</text>
<text x="134.4" y="123.2">SA_MA_12</text>
<text x="134.4" y="124.9">SA_MA_13</text>
<text x="108.1" y="126.6">SA_DQ_51</text>
<text x="108.1" y="128.3">SA_DQ_52</text>
<text x="108.1" y="130">SA_DQ_53</text>
<text x="108.1" y="131.7">SA_DQ_54</text>
<text x="134.4" y="126.6">SA_MA_14</text>
<text x="108.1" y="133.4">SA_DQ_55</text>
<text x="108.1" y="135.1">SA_DQ_56</text>
<text x="108.1" y="136.8">SA_DQ_57</text>
<text x="108.1" y="138.5">SA_DQ_58</text>
<text x="108.1" y="140.2">SA_DQ_59</text>
<text x="108.1" y="141.9">SA_DQ_60</text>
<text x="108.1" y="143.6">SA_DQ_61</text>
<text x="108.1" y="145.4">SA_DQ_62</text>
<text x="108.1" y="147">SA_DQ_63</text>
</g>
<g font-size="1.2">
<text x="11.4" y="1.2">A</text>
<text x="30.6" y="1.2">B</text>
<text x="49.9" y="1.2">C</text>
<text x="69.2" y="1.2">D</text>
<text x="88.5" y="1.2">E</text>
<text x="107.8" y="1.2">F</text>
<text x="127.1" y="1.2">G</text>
<text x="146.4" y="1.2">H</text>
<text x="165.6" y="1.2">I</text>
<text x="184.9" y="1.2">J</text>
<text x="204.2" y="1.2">K</text>
<text x="223.5" y="1.2">L</text>
<text x="242.8" y="1.2">M</text>
<text x="262.1" y="1.2">N</text>
<text x="281.4" y="1.2">O</text>
<text x=".5" y="14.1">9</text>
<text x="291.5" y="14.1">9</text>
<text x=".5" y="36.8">8</text>
<text x="291.5" y="36.8">8</text>
<text x=".5" y="59.5">7</text>
<text x="291.5" y="59.5">7</text>
<text x=".5" y="82.2">6</text>
<text x="291.5" y="82.2">6</text>
<text x=".5" y="104.9">5</text>
<text x="291.5" y="104.9">5</text>
<text x=".5" y="127.6">4</text>
<text x="291.5" y="127.6">4</text>
<text x=".5" y="150.3">3</text>
<text x="291.5" y="150.3">3</text>
<text x=".5" y="173">2</text>
<text x="291.5" y="173">2</text>
<text x=".5" y="195.6">1</text>
<text x="228.7" y="194.2">USE IS AUTHORIZED ONLY FOR RESPONDING TO A</text>
<text x="228.7" y="195.5">REQUEST FOR QUOTATION OR FOR THE PERFORMANCE</text>
<text x="228.7" y="196.7">OF WORK FOR LENOVO. ALL QUESTIONS MUST BE</text>
<text x="228.7" y="198">REFERRED TO THE LENOVO PURCHASING DEPARTMENT.</text>
<text x="229.4" y="192.9">THIS DOCUMENT IS THE PROPERTY OF LENOVO. ITS</text>
<text x="291.5" y="195.6">1</text>
<text x="11.4" y="207.2">A</text>
<text x="30.6" y="207.2">B</text>
<text x="49.9" y="207.2">C</text>
<text x="69.2" y="207.2">D</text>
<text x="88.5" y="207.2">E</text>
<text x="107.8" y="207.2">F</text>
<text x="127.1" y="207.2">G</text>
<text x="146.4" y="207.2">H</text>
<text x="165.6" y="207.2">I</text>
<text x="184.9" y="207.2">J</text>
<text x="204.2" y="207.2">K</text>
<text x="223.5" y="207.2">L</text>
<text x="242.8" y="207.2">M</text>
<text x="262.1" y="207.2">N</text>
<text x="281.4" y="207.2">O</text>
</g>
</svg>
